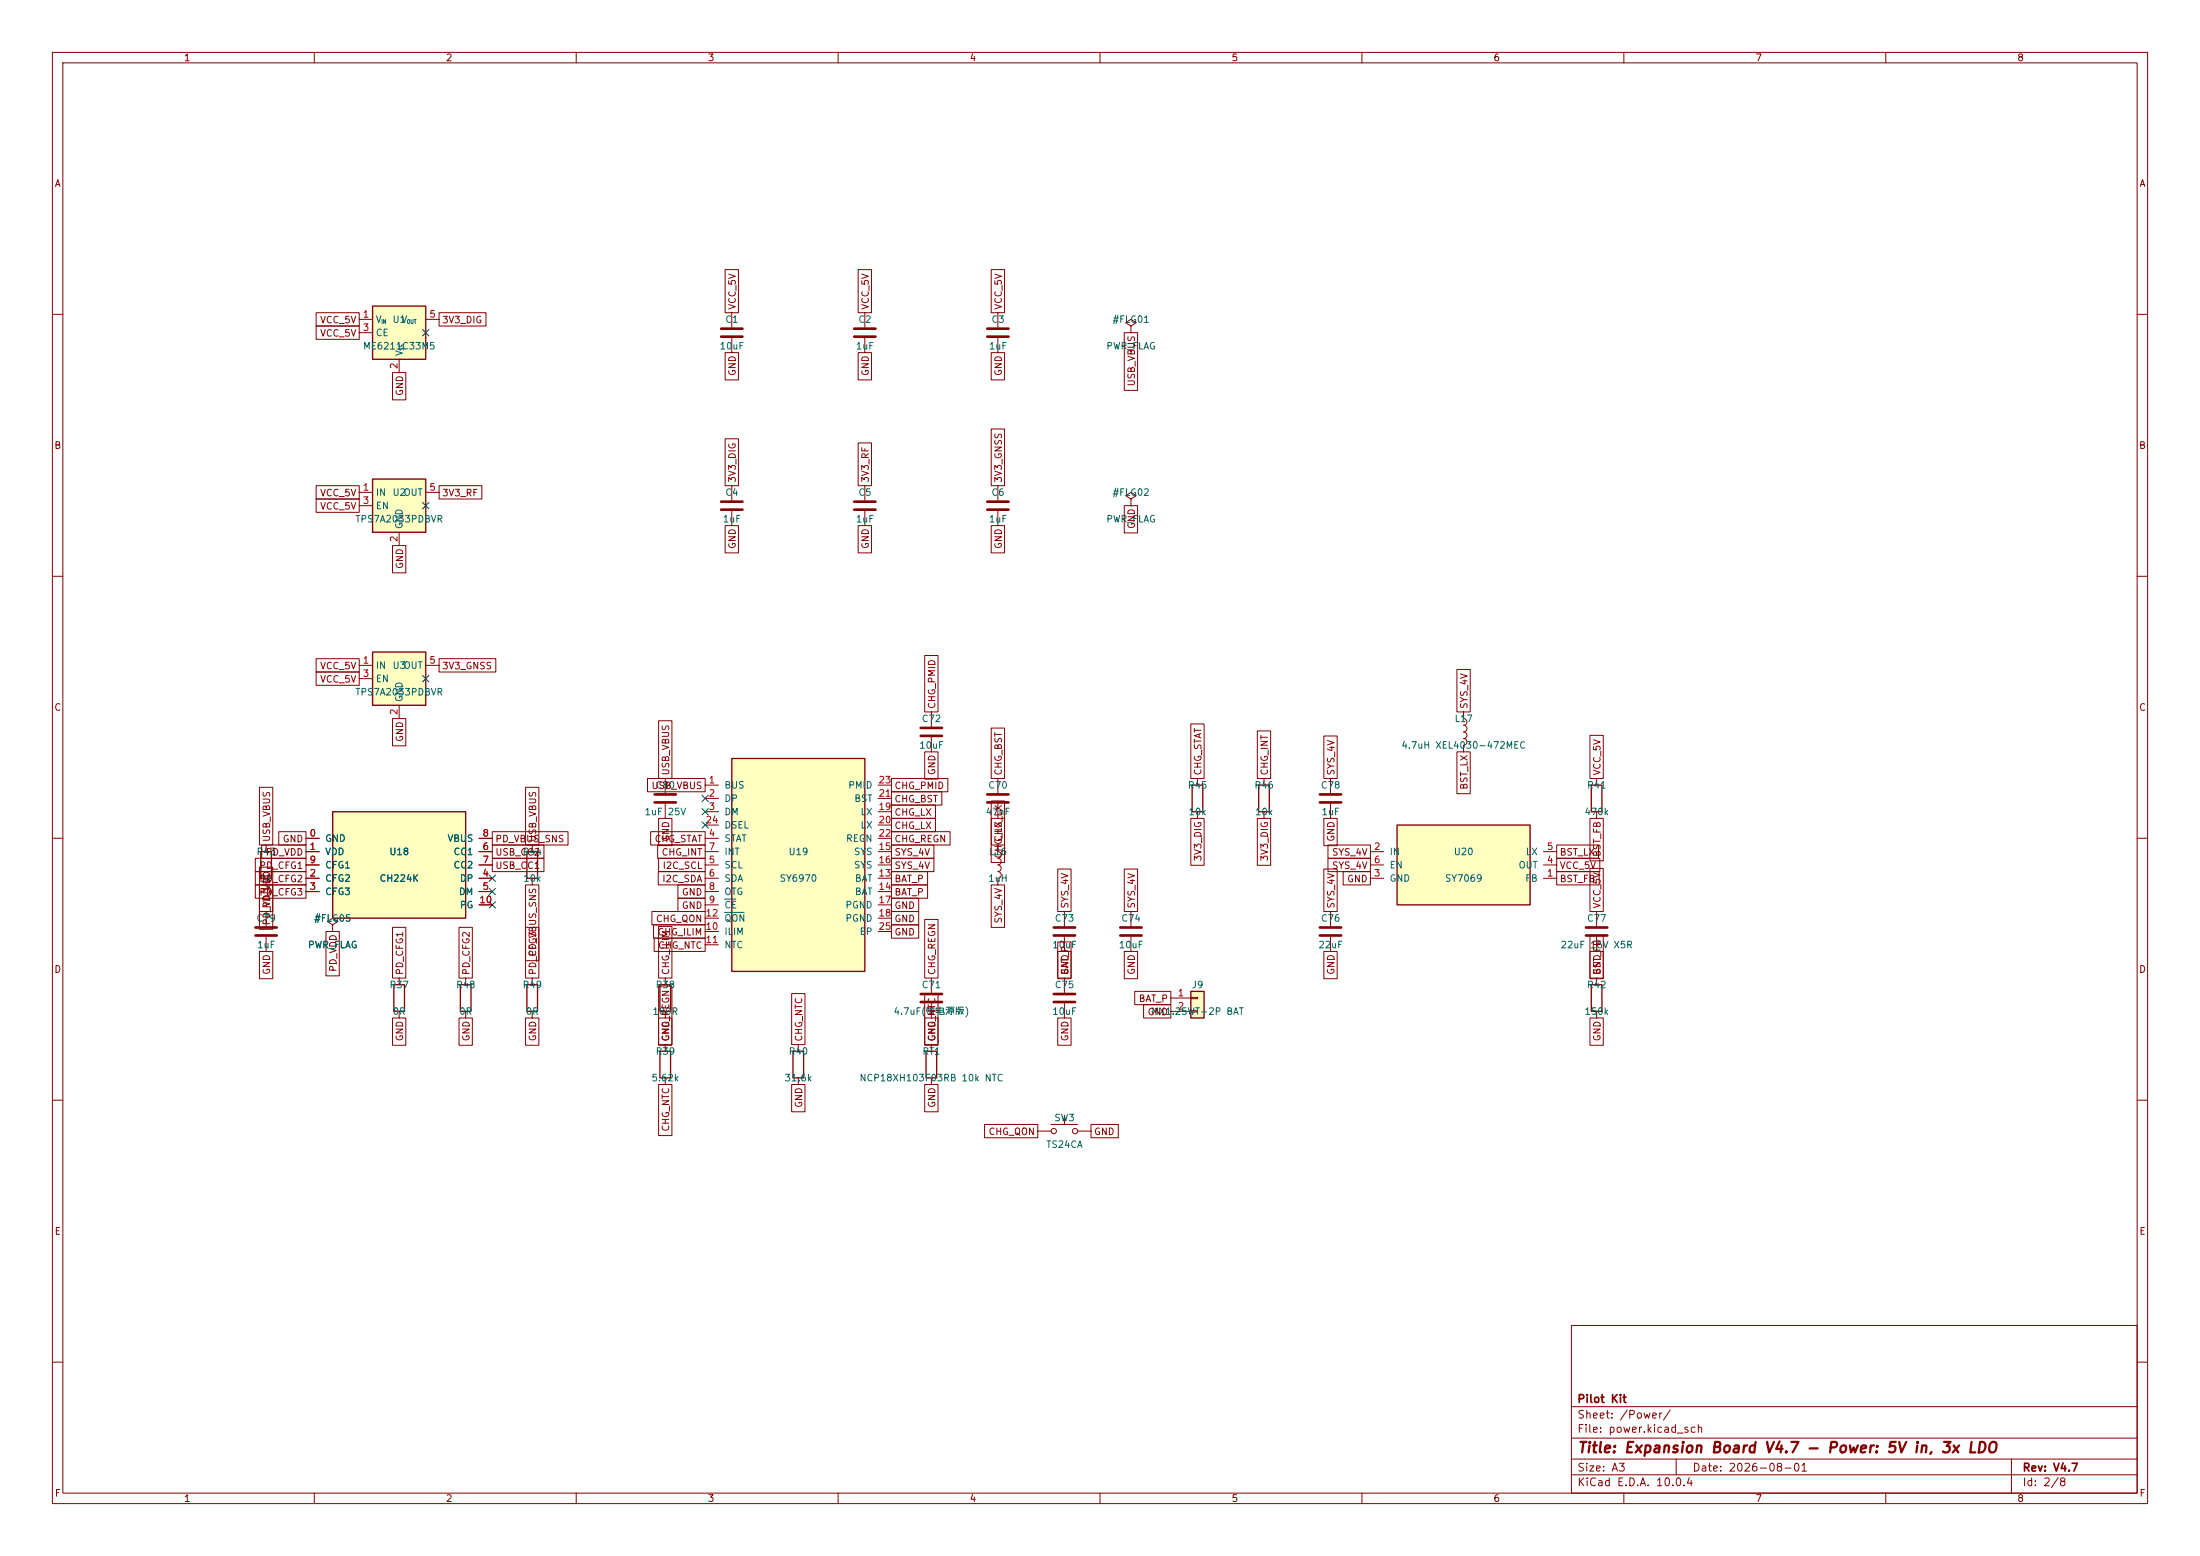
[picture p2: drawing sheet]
<svg xmlns="http://www.w3.org/2000/svg" width="420mm" height="297mm" viewBox="0 0 420 297" stroke-linecap="round" stroke-linejoin="round" font-family="sans-serif">
<g fill="none" stroke="#840000" stroke-width=".19">
<path d="M10 10h400v277h-400zM12 12h396v273h-396zM60 10v2M110 10v2M160 10v2M210 10v2M260 10v2M310 10v2M360 10v2M139.7 59.7v2.8M165.1 59.7v2.8M10 60h2"/>
<path d="M139.7 64.5v2.8M165.1 64.5v2.8M408 60h2M10 110h2M408 110h2M279.4 135.9v1.3a.64 .64 0 0 1 .6 .6 .64 .64 0 0 1-.6 .6 .64 .64 0 0 1 .6 .7 .64 .64 0 0 1-.6 .6 .64 .64 0 0 1 .6 .6 .64 .64 0 0 1-.6 .7 .64 .64 0 0 1 .6 .6 .64 .64 0 0 1-.6 .6M10 160h2M279.4 142.2v1.3M408 160h2M50.8 161.3v1.3M50.8 167.6v1.3M254 174v2.8"/>
<path d="M254 178.8v2.8M304.8 186.7v1.3M304.8 193v1.3M10 210h2M408 210h2M300 253h108v32h-108zM10 260h2M300 278.5h108M300 274.5h108M300 268.5h108M320 278.5v3M384 278.5v6.5"/>
<path d="M408 260h2M60 285v2M110 285v2M160 285v2M210 285v2M260 285v2M300 281.5h108M310 285v2M360 285v2"/>
</g>
<path d="M49.8 162.6h2v5h-2zM303.8 188h2v5h-2z" fill="none" stroke="#840000" stroke-width=".25"/>
<path d="M137.7 62.7h4M137.7 64.3h4M163.1 62.7h4M163.1 64.3h4M252 177h4M252 178.6h4" fill="none" stroke="#840000" stroke-width=".51"/>
<path d="M266.7 157.5h25.4v15.2h-25.4z" fill="#ffffc2"/>
<path d="M227.6 149.9h2v5h-2zM240.3 149.9h2v5h-2zM266.7 157.5h25.4v15.2h-25.4z" fill="none" stroke="#840000" stroke-width=".25"/>
<g fill="none" stroke="#840000" stroke-width=".19">
<path d="M228.6 148.6v1.3M228.6 154.9v1.3M241.3 148.6v1.3M241.3 154.9v1.3M254 148.6v2.8M254 153.4v2.8M215.9 174v2.8M215.9 178.8v2.8M261.6 167.6h2.6M261.6 162.6h2.6M261.6 165.1h2.6M294.6 167.6h2.6"/>
<path d="M294.6 162.6h2.6M294.6 165.1h2.6"/>
</g>
<path d="M252 151.6h4M252 153.2h4M213.9 177h4M213.9 178.6h4" fill="none" stroke="#840000" stroke-width=".51"/>
<path d="M227.3 189.2h2.6v5.1h-2.6z" fill="#ffffc2"/>
<path d="M303.8 149.9h2v5h-2zM227.3 189.2h2.6v5.1h-2.6zM176.8 200.7h2v5h-2z" fill="none" stroke="#840000" stroke-width=".25"/>
<g fill="none" stroke="#840000" stroke-width=".19">
<path d="M190.5 59.7v2.8M190.5 64.5v2.8M215.9 62.2l1-.6-1-.6-1 .6 1 .6v1.3M215.9 63.5h.1M139.7 92.7v2.8M139.7 97.5v2.8M165.1 92.7v2.8M165.1 97.5v2.8M190.5 92.7v2.8M190.5 97.5v2.8M215.9 95.3l1-.7-1-.6-1 .6 1 .7v1.2M215.9 96.5h.1"/>
<path d="M177.8 135.9v2.8M177.8 140.7v2.8M190.5 148.6v2.8M190.5 153.4v2.8M304.8 148.6v1.3M304.8 154.9v1.3M203.2 174v2.8M203.2 178.8v2.8M177.8 186.7v2.8M177.8 191.5v2.8M177.8 199.4v1.3M203.2 186.7v2.8"/>
<path d="M203.2 191.5v2.8M223.5 190.5h3.8M223.5 193h3.8M227.3 190.4h1.3v.2h-1.3zM227.3 192.9h1.3v.3h-1.3zM177.8 205.7v1.3M198.1 215.9h2.6M200.7 214.6h5M203.2 212.9v1.7M205.7 215.9h2.6"/>
<circle cx="201.2" cy="215.9" r=".51"/>
<circle cx="205.2" cy="215.9" r=".51"/>
</g>
<g fill="none" stroke="#840000" stroke-width=".51">
<path d="M188.5 62.7h4M188.5 64.3h4M137.7 95.8h4M137.7 97.3h4M163.1 95.8h4M163.1 97.3h4M188.5 95.8h4M188.5 97.3h4M175.8 138.9h4M175.8 140.5h4M188.5 151.6h4M188.5 153.2h4"/>
<path d="M201.2 177h4M201.2 178.6h4M175.8 189.7h4M175.8 191.3h4M201.2 189.7h4M201.2 191.3h4"/>
</g>
<path d="M71.1 58.4h10.2v10.2h-10.2z" fill="#ffffc2"/>
<path d="M71.1 58.4h10.2v10.2h-10.2z" fill="none" stroke="#840000" stroke-width=".25"/>
<path d="M68.6 61h2.5M68.6 63.5h2.5M76.2 68.6v2.5M81.3 61h2.5M190.5 161.3v1.3a.63 .63 0 0 1 .6 .6 .63 .63 0 0 1-.6 .6 .64 .64 0 0 1 .6 .7 .64 .64 0 0 1-.6 .6 .64 .64 0 0 1 .6 .6 .64 .64 0 0 1-.6 .7 .64 .64 0 0 1 .6 .6 .64 .64 0 0 1-.6 .6M190.5 167.6v1.3" fill="none" stroke="#840000" stroke-width=".19"/>
<path d="M139.7 144.8h25.4v40.6h-25.4z" fill="#ffffc2"/>
<path d="M139.7 144.8h25.4v40.6h-25.4zM126 188h2v5h-2zM151.4 200.7h2v5h-2z" fill="none" stroke="#840000" stroke-width=".25"/>
<g fill="none" stroke="#840000" stroke-width=".19">
<path d="M127 148.6v2.8M127 153.4v2.8M134.6 149.9h2.6M134.6 152.4h2.6M134.6 154.9h2.6M134.6 157.5h2.6M167.6 149.9h2.6M167.6 152.4h2.6M167.6 154.9h2.6M167.6 157.5h2.6M134.6 160h2.6M134.6 165.1h2.6"/>
<path d="M134.6 167.6h2.6M134.6 162.6h2.6M134.6 170.2h2.6M134.6 172.7h2.6M134.6 177.8h2.6M134.6 175.3h2.6M167.6 160h2.6M167.6 165.1h2.6M167.6 167.6h2.6M167.6 162.6h2.6M167.6 170.2h2.6M167.6 172.7h2.6"/>
<path d="M167.6 177.8h2.6M167.6 175.3h2.6M304.8 174v2.8M304.8 178.8v2.8M127 186.7v1.3M127 193v1.3M134.6 180.3h2.6M152.4 199.4v1.3M152.4 205.7v1.3"/>
</g>
<path d="M138.3 171.6h2.2M138.3 174.2h3.7" fill="none" stroke="#006464" stroke-width=".19"/>
<path d="M125 151.6h4M125 153.2h4M302.8 177h4M302.8 178.6h4" fill="none" stroke="#840000" stroke-width=".51"/>
<path d="M71.1 91.4h10.2v10.2h-10.2z" fill="#ffffc2"/>
<path d="M71.1 91.4h10.2v10.2h-10.2zM100.6 188h2v5h-2zM126 200.7h2v5h-2z" fill="none" stroke="#840000" stroke-width=".25"/>
<path d="M68.6 94h2.5M68.6 96.5h2.5M81.3 94h2.5M76.2 101.6v2.5M101.6 186.7v1.3M101.6 193v1.3M127 199.4v1.3M127 205.7v1.3" fill="none" stroke="#840000" stroke-width=".19"/>
<path d="M71.1 124.5h10.2v10.1h-10.2z" fill="#ffffc2"/>
<path d="M71.1 124.5h10.2v10.1h-10.2zM100.6 162.6h2v5h-2zM75.2 188h2v5h-2zM87.9 188h2v5h-2z" fill="none" stroke="#840000" stroke-width=".25"/>
<g fill="none" stroke="#840000" stroke-width=".19">
<path d="M68.6 127h2.5M68.6 129.5h2.5M76.2 134.6v2.6M81.3 127h2.5M50.8 174v2.8M50.8 178.8v2.8M63.5 176.5l1-.6-1-.6-1 .6 1 .6v1.3M63.5 177.8h.1M101.6 161.3v1.3M101.6 167.6v1.3M76.2 186.7v1.3M76.2 193v1.3"/>
<path d="M88.9 186.7v1.3M88.9 193v1.3"/>
</g>
<path d="M48.8 177h4M48.8 178.6h4" fill="none" stroke="#840000" stroke-width=".51"/>
<path d="M63.5 154.9h25.4v20.4h-25.4z" fill="#ffffc2"/>
<path d="M63.5 154.9h25.4v20.4h-25.4z" fill="none" stroke="#840000" stroke-width=".25"/>
<g fill="none" stroke="#840000" stroke-width=".19">
<path d="M60.4 59.7h8.2v2.5h-8.2zM83.8 59.7h9v2.5h-9zM138.4 51.5h2.6v8.2h-2.6zM163.8 51.5h2.6v8.2h-2.6zM189.2 51.5h2.6v8.2h-2.6zM60.4 62.2h8.2v2.6h-8.2zM74.9 71.1h2.6v5.2h-2.6zM138.4 67.3h2.6v5.2h-2.6zM163.8 67.3h2.6v5.2h-2.6zM189.2 67.3h2.6v5.2h-2.6zM214.6 63.5h2.6v11h-2.6zM60.4 95.2h8.2v2.6h-8.2z"/>
<path d="M60.4 92.7h8.2v2.6h-8.2zM83.8 92.7h8.2v2.6h-8.2zM138.4 83.8h2.6v8.9h-2.6zM163.8 84.5h2.6v8.2h-2.6zM189.2 81.9h2.6v10.8h-2.6zM214.6 96.5h2.6v5.2h-2.6zM74.9 104.1h2.6v5.2h-2.6zM138.4 100.3h2.6v5.2h-2.6zM163.8 100.3h2.6v5.2h-2.6zM189.2 100.3h2.6v5.2h-2.6zM60.4 128.3h8.2v2.5h-8.2zM60.4 125.7h8.2v2.6h-8.2z"/>
<path d="M74.9 137.2h2.6v5.2h-2.6zM83.8 125.7h10.8v2.6h-10.8zM125.7 137.6h2.6v11h-2.6zM176.5 125.1h2.6v10.8h-2.6zM189.2 139h2.6v9.6h-2.6zM227.3 138.2h2.6v10.4h-2.6zM240 139.5h2.6v9.1h-2.6zM278.1 127.8h2.6v8.1h-2.6zM49.5 150.3h2.6v11h-2.6zM53.2 158.7h5.2v2.6h-5.2zM94 158.7h14.4v2.6h-14.4zM100.3 150.3h2.6v11h-2.6z"/>
<path d="M123.6 148.6h11v2.5h-11zM124.2 158.7h10.4v2.6h-10.4zM125.7 156.2h2.6v5.2h-2.6zM170.2 153.7h8.4v2.5h-8.4zM170.2 151.1h9.6v2.6h-9.6zM170.2 156.2h8.4v2.6h-8.4zM170.2 158.7h11.2v2.6h-11.2zM170.2 148.6h10.7v2.5h-10.7zM176.5 143.5h2.6v5.2h-2.6zM189.2 152.9h2.6v8.4h-2.6zM189.2 156.2h2.6v8.4h-2.6zM227.3 156.2h2.6v9h-2.6z"/>
<path d="M240 156.2h2.6v9h-2.6zM252.7 140.5h2.6v8.1h-2.6zM252.7 156.2h2.6v5.2h-2.6zM278.1 143.5h2.6v8h-2.6zM303.5 156.2h2.6v8.1h-2.6zM303.5 140.4h2.6v8.2h-2.6zM48.7 166.4h9.7v2.5h-9.7zM48.7 168.9h9.7v2.6h-9.7zM48.7 163.8h9.7v2.6h-9.7zM49.5 168.9h2.6v8.5h-2.6zM49.5 165.5h2.6v8.5h-2.6zM49.9 161.3h8.5v2.5h-8.5z"/>
<path d="M58.4 160h2.6M58.4 162.6h2.6M58.4 167.6h2.6M58.4 170.2h2.6M58.4 165.1h2.6M62.2 177.8h2.6v8.5h-2.6zM63.5 177.8h.1M74.9 177h2.6v9.7h-2.6zM87.6 177h2.6v9.7h-2.6zM91.4 160h2.6M91.4 162.6h2.6M91.4 167.6h2.6"/>
<path d="M91.4 170.2h2.6M91.4 165.1h2.6M91.4 172.7h2.6M94 163.8h9.8v2.6h-9.8zM94 161.3h9.8v2.5h-9.8zM100.3 177h2.6v9.7h-2.6zM100.3 168.9h2.6v14.5h-2.6zM124.5 174h10.1v2.5h-10.1zM124.8 176.5h9.8v2.6h-9.8zM124.9 179.1h9.7v2.5h-9.7zM125.5 161.3h9.1v2.5h-9.1zM125.7 166.4h8.9v2.5h-8.9z"/>
<path d="M125.7 163.8h8.9v2.6h-8.9zM125.7 176.8h2.6v9.9h-2.6zM129.4 168.9h5.2v2.6h-5.2zM129.4 171.4h5.2v2.6h-5.2zM170.2 161.3h8.1v2.5h-8.1zM170.2 163.8h8.1v2.6h-8.1zM170.2 166.4h6.9v2.5h-6.9zM170.2 168.9h6.9v2.6h-6.9zM170.2 171.4h5.2v2.6h-5.2zM170.2 174h5.2v2.5h-5.2zM170.2 176.5h5.2v2.6h-5.2zM176.5 175.5h2.6v11.2h-2.6z"/>
<path d="M189.2 168.9h2.6v8.1h-2.6zM201.9 165.9h2.6v8.1h-2.6zM201.9 179.8h2.6v6.9h-2.6zM214.6 165.9h2.6v8.1h-2.6zM252.7 165.9h2.6v8.1h-2.6zM253.5 161.3h8.1v2.5h-8.1zM253.5 163.8h8.1v2.6h-8.1zM256.4 166.4h5.2v2.5h-5.2zM297.2 166.4h8.1v2.5h-8.1zM297.2 163.8h8.2v2.6h-8.2zM297.2 161.3h8v2.5h-8zM303.5 178.6h2.6v8.1h-2.6z"/>
<path d="M303.5 165.8h2.6v8.2h-2.6zM49.5 181.6h2.6v5.2h-2.6zM74.9 194.3h2.6v5.2h-2.6zM87.6 194.3h2.6v5.2h-2.6zM100.3 194.3h2.6v5.2h-2.6zM125.7 188.2h2.6v11.2h-2.6zM125.7 194.3h2.6v5.2h-2.6zM151.1 189.6h2.6v9.8h-2.6zM176.5 189.6h2.6v9.8h-2.6zM176.5 194.3h2.6v5.2h-2.6zM201.9 181.6h2.6v5.2h-2.6zM201.9 194.3h2.6v5.2h-2.6z"/>
<path d="M214.6 181.6h2.6v5.2h-2.6zM216.6 189.2h6.9v2.6h-6.9zM218.3 191.8h5.2v2.5h-5.2zM252.7 181.6h2.6v5.2h-2.6zM303.5 181.6h2.6v5.2h-2.6zM303.5 194.3h2.6v5.2h-2.6zM125.7 207h2.6v9.8h-2.6zM151.1 207h2.6v5.2h-2.6zM176.5 207h2.6v5.2h-2.6zM188 214.6h10.1v2.6h-10.1zM208.3 214.6h5.2v2.6h-5.2z"/>
</g>
<g fill="none" stroke="#000084" stroke-width=".19">
<path d="M80.7 62.9l1.2 1.2M81.9 62.9l-1.2 1.2M80.7 95.9l1.2 1.2M81.9 95.9l-1.2 1.2M80.7 128.9l1.2 1.2M81.9 128.9l-1.2 1.2M134 154.3l1.2 1.2M134 151.8l1.2 1.2M134 156.9l1.2 1.2M135.2 154.3l-1.2 1.2M135.2 151.8l-1.2 1.2M135.2 156.9l-1.2 1.2"/>
<path d="M93.4 172.1l1.2 1.2M93.4 169.6l1.2 1.2M93.4 167l1.2 1.2M94.6 172.1l-1.2 1.2M94.6 169.6l-1.2 1.2M94.6 167l-1.2 1.2"/>
</g>
<text font-size="2" fill="#840000" x="301" y="277.8">Title: Expansion Board V4.7 - Power: 5V in, 3x LDO</text>
<g font-size="1.5" fill="#840000">
<text x="301" y="268.1">Pilot Kit</text>
<text x="301" y="273.8">File: power.kicad_sch</text>
<text x="301" y="271.1">Sheet: /Power/</text>
<text x="301" y="281.2">Size: A3</text>
<text x="323" y="281.2">Date: 2026-08-01</text>
<text x="386" y="281.2">Rev: V4.7</text>
<text x="301" y="284">KiCad E.D.A. 10.0.4</text>
<text x="386" y="284">Id: 2/8</text>
</g>
<g font-size="1.3" fill="#840000">
<text x="35" y="12">1</text>
<text x="85" y="12">2</text>
<text x="135" y="12">3</text>
<text x="185" y="12">4</text>
<text x="235" y="12">5</text>
<text x="285" y="12">6</text>
<text x="335" y="12">7</text>
<text x="385" y="12">8</text>
<text x="10.3" y="36">A</text>
<text x="408.3" y="36">A</text>
<text x="140.8" y="59.2" transform="rotate(-90 140.8 59.2)">VCC_5V</text>
<text x="166.2" y="59.2" transform="rotate(-90 166.2 59.2)">VCC_5V</text>
<text x="191.6" y="59.2" transform="rotate(-90 191.6 59.2)">VCC_5V</text>
<text x="61" y="64.6">VCC_5V</text>
<text x="61" y="62">VCC_5V</text>
<text x="84.3" y="62">3V3_DIG</text>
<text x="140.8" y="71.9" transform="rotate(-90 140.8 71.9)">GND</text>
<text x="166.2" y="71.9" transform="rotate(-90 166.2 71.9)">GND</text>
<text x="191.6" y="71.9" transform="rotate(-90 191.6 71.9)">GND</text>
<text x="77.3" y="75.7" transform="rotate(-90 77.3 75.7)">GND</text>
<text x="217" y="73.9" transform="rotate(-90 217 73.9)">USB_VBUS</text>
<text x="10.3" y="86">B</text>
<text x="408.2" y="86">B</text>
<text x="61" y="95">VCC_5V</text>
<text x="84.3" y="95">3V3_RF</text>
<text x="140.8" y="92.2" transform="rotate(-90 140.8 92.2)">3V3_DIG</text>
<text x="166.2" y="92.2" transform="rotate(-90 166.2 92.2)">3V3_RF</text>
<text x="191.6" y="92.2" transform="rotate(-90 191.6 92.2)">3V3_GNSS</text>
<text x="61" y="97.6">VCC_5V</text>
<text x="217" y="101.1" transform="rotate(-90 217 101.1)">GND</text>
<text x="140.8" y="104.9" transform="rotate(-90 140.8 104.9)">GND</text>
<text x="166.2" y="104.9" transform="rotate(-90 166.2 104.9)">GND</text>
<text x="191.6" y="104.9" transform="rotate(-90 191.6 104.9)">GND</text>
<text x="77.3" y="108.7" transform="rotate(-90 77.3 108.7)">GND</text>
<text x="61" y="130.6">VCC_5V</text>
<text x="61" y="128.1">VCC_5V</text>
<text x="84.3" y="128.1">3V3_GNSS</text>
<text x="10.3" y="136">C</text>
<text x="178.9" y="135.4" transform="rotate(-90 178.9 135.4)">CHG_PMID</text>
<text x="280.5" y="135.4" transform="rotate(-90 280.5 135.4)">SYS_4V</text>
<text x="408.2" y="136">C</text>
<text x="77.3" y="141.7" transform="rotate(-90 77.3 141.7)">GND</text>
<text x="128.1" y="148.1" transform="rotate(-90 128.1 148.1)">USB_VBUS</text>
<text x="178.9" y="148.1" transform="rotate(-90 178.9 148.1)">GND</text>
<text x="191.6" y="148.1" transform="rotate(-90 191.6 148.1)">CHG_BST</text>
<text x="229.7" y="148.1" transform="rotate(-90 229.7 148.1)">CHG_STAT</text>
<text x="242.4" y="148.1" transform="rotate(-90 242.4 148.1)">CHG_INT</text>
<text x="255.1" y="148.1" transform="rotate(-90 255.1 148.1)">SYS_4V</text>
<text x="305.9" y="148.1" transform="rotate(-90 305.9 148.1)">VCC_5V</text>
<text x="124.3" y="150.9">USB_VBUS</text>
<text x="170.7" y="153.5">CHG_BST</text>
<text x="170.7" y="150.9">CHG_PMID</text>
<text x="280.5" y="150.8" transform="rotate(-90 280.5 150.8)">BST_LX</text>
<text x="51.9" y="160.8" transform="rotate(-90 51.9 160.8)">USB_VBUS</text>
<text x="53.9" y="161.1">GND</text>
<text x="94.5" y="161.1">PD_VBUS_SNS</text>
<text x="102.7" y="160.8" transform="rotate(-90 102.7 160.8)">USB_VBUS</text>
<text x="124.9" y="161.1">CHG_STAT</text>
<text x="128.1" y="160.8" transform="rotate(-90 128.1 160.8)">GND</text>
<text x="170.7" y="156">CHG_LX</text>
<text x="170.7" y="158.5">CHG_LX</text>
<text x="170.7" y="161.1">CHG_REGN</text>
<text x="191.6" y="160.8" transform="rotate(-90 191.6 160.8)">CHG_LX</text>
<text x="255.1" y="160.8" transform="rotate(-90 255.1 160.8)">GND</text>
<text x="49.4" y="166.2">PD_CFG1</text>
<text x="50.6" y="163.6">PD_VDD</text>
<text x="94.5" y="166.2">USB_CC1</text>
<text x="94.5" y="163.6">USB_CC2</text>
<text x="126.2" y="163.6">CHG_INT</text>
<text x="126.4" y="166.2">I2C_SCL</text>
<text x="170.7" y="163.6">SYS_4V</text>
<text x="170.7" y="166.2">SYS_4V</text>
<text x="229.7" y="164.5" transform="rotate(-90 229.7 164.5)">3V3_DIG</text>
<text x="242.4" y="164.5" transform="rotate(-90 242.4 164.5)">3V3_DIG</text>
<text x="254.2" y="163.6">SYS_4V</text>
<text x="254.2" y="166.2">SYS_4V</text>
<text x="297.7" y="166.2">VCC_5V</text>
<text x="297.7" y="163.6">BST_LX</text>
<text x="305.9" y="163.7" transform="rotate(-90 305.9 163.7)">BST_FB</text>
<text x="49.4" y="168.7">PD_CFG2</text>
<text x="49.4" y="171.2">PD_CFG3</text>
<text x="126.3" y="168.7">I2C_SDA</text>
<text x="130.1" y="171.2">GND</text>
<text x="130.1" y="173.8">GND</text>
<text x="170.7" y="168.7">BAT_P</text>
<text x="170.7" y="171.2">BAT_P</text>
<text x="170.7" y="173.8">GND</text>
<text x="204.3" y="173.5" transform="rotate(-90 204.3 173.5)">SYS_4V</text>
<text x="217" y="173.5" transform="rotate(-90 217 173.5)">SYS_4V</text>
<text x="255.1" y="173.5" transform="rotate(-90 255.1 173.5)">SYS_4V</text>
<text x="257.1" y="168.7">GND</text>
<text x="297.7" y="168.7">BST_FB</text>
<text x="305.9" y="173.5" transform="rotate(-90 305.9 173.5)">VCC_5V</text>
<text x="51.9" y="176.7" transform="rotate(-90 51.9 176.7)">PD_VDD</text>
<text x="125.1" y="176.3">CHG_QON</text>
<text x="125.4" y="178.9">CHG_ILIM</text>
<text x="170.7" y="176.3">GND</text>
<text x="170.7" y="178.9">GND</text>
<text x="191.6" y="176.4" transform="rotate(-90 191.6 176.4)">SYS_4V</text>
<text x="10.3" y="186">D</text>
<text x="64.6" y="185.6" transform="rotate(-90 64.6 185.6)">PD_VDD</text>
<text x="102.7" y="182.7" transform="rotate(-90 102.7 182.7)">PD_VBUS_SNS</text>
<text x="125.5" y="181.4">CHG_NTC</text>
<text x="408.2" y="186">D</text>
<text x="51.9" y="186.2" transform="rotate(-90 51.9 186.2)">GND</text>
<text x="77.3" y="186.2" transform="rotate(-90 77.3 186.2)">PD_CFG1</text>
<text x="90" y="186.2" transform="rotate(-90 90 186.2)">PD_CFG2</text>
<text x="102.7" y="186.2" transform="rotate(-90 102.7 186.2)">PD_CFG3</text>
<text x="128.1" y="186.2" transform="rotate(-90 128.1 186.2)">CHG_ILIM</text>
<text x="178.9" y="186.2" transform="rotate(-90 178.9 186.2)">CHG_REGN</text>
<text x="204.3" y="186.2" transform="rotate(-90 204.3 186.2)">BAT_P</text>
<text x="204.3" y="186.2" transform="rotate(-90 204.3 186.2)">GND</text>
<text x="217" y="186.2" transform="rotate(-90 217 186.2)">GND</text>
<text x="217.3" y="191.6">BAT_P</text>
<text x="255.1" y="186.2" transform="rotate(-90 255.1 186.2)">GND</text>
<text x="305.9" y="186.2" transform="rotate(-90 305.9 186.2)">BST_FB</text>
<text x="305.9" y="186.2" transform="rotate(-90 305.9 186.2)">GND</text>
<text x="219" y="194.1">GND</text>
<text x="77.3" y="198.9" transform="rotate(-90 77.3 198.9)">GND</text>
<text x="90" y="198.9" transform="rotate(-90 90 198.9)">GND</text>
<text x="102.7" y="198.9" transform="rotate(-90 102.7 198.9)">GND</text>
<text x="128.1" y="198.9" transform="rotate(-90 128.1 198.9)">CHG_REGN</text>
<text x="128.1" y="198.9" transform="rotate(-90 128.1 198.9)">GND</text>
<text x="153.5" y="198.9" transform="rotate(-90 153.5 198.9)">CHG_NTC</text>
<text x="178.9" y="198.9" transform="rotate(-90 178.9 198.9)">CHG_NTC</text>
<text x="178.9" y="198.9" transform="rotate(-90 178.9 198.9)">GND</text>
<text x="204.3" y="198.9" transform="rotate(-90 204.3 198.9)">GND</text>
<text x="305.9" y="198.9" transform="rotate(-90 305.9 198.9)">GND</text>
<text x="153.5" y="211.6" transform="rotate(-90 153.5 211.6)">GND</text>
<text x="178.9" y="211.6" transform="rotate(-90 178.9 211.6)">GND</text>
<text x="128.1" y="216.1" transform="rotate(-90 128.1 216.1)">CHG_NTC</text>
<text x="188.6" y="217">CHG_QON</text>
<text x="208.8" y="217">GND</text>
<text x="10.3" y="236">E</text>
<text x="408.3" y="236">E</text>
<text x="10.3" y="286">F</text>
<text x="35" y="287">1</text>
<text x="85" y="287">2</text>
<text x="135" y="287">3</text>
<text x="185" y="287">4</text>
<text x="235" y="287">5</text>
<text x="285" y="287">6</text>
<text x="335" y="287">7</text>
<text x="385" y="287">8</text>
<text x="408.3" y="286">F</text>
</g>
<g font-size="1.3" fill="#a90000">
<text x="69.1" y="60.9">1</text>
<text x="69.1" y="63.5">3</text>
<text x="81.8" y="60.9">5</text>
<text x="76.2" y="70.6" transform="rotate(-90 76.2 70.6)">2</text>
<text x="69.1" y="94">1</text>
<text x="81.8" y="94">5</text>
<text x="69.1" y="96.5">3</text>
<text x="76.2" y="103.6" transform="rotate(-90 76.2 103.6)">2</text>
<text x="69.1" y="127">1</text>
<text x="69.1" y="129.5">3</text>
<text x="81.8" y="127">5</text>
<text x="76.2" y="136.6" transform="rotate(-90 76.2 136.6)">2</text>
<text x="135.2" y="149.8">1</text>
<text x="167.6" y="149.8">23</text>
<text x="135.2" y="152.4">2</text>
<text x="135.2" y="154.9">3</text>
<text x="167.6" y="154.9">19</text>
<text x="167.6" y="152.4">21</text>
<text x="59" y="160">0</text>
<text x="92" y="160">8</text>
<text x="134.6" y="157.5">24</text>
<text x="135.2" y="160">4</text>
<text x="167.6" y="157.5">20</text>
<text x="167.6" y="160">22</text>
<text x="59" y="162.5">1</text>
<text x="59" y="167.6">2</text>
<text x="59" y="165.1">9</text>
<text x="92" y="167.6">4</text>
<text x="92" y="162.5">6</text>
<text x="92" y="165.1">7</text>
<text x="135.2" y="165.1">5</text>
<text x="135.2" y="167.6">6</text>
<text x="135.2" y="162.5">7</text>
<text x="167.6" y="167.6">13</text>
<text x="167.6" y="162.5">15</text>
<text x="167.6" y="165.1">16</text>
<text x="262.2" y="162.5">2</text>
<text x="262.2" y="167.6">3</text>
<text x="262.2" y="165.1">6</text>
<text x="295.2" y="167.6">1</text>
<text x="295.2" y="165.1">4</text>
<text x="295.2" y="162.5">5</text>
<text x="59" y="170.2">3</text>
<text x="91.4" y="172.7">10</text>
<text x="92" y="170.2">5</text>
<text x="135.2" y="170.2">8</text>
<text x="135.2" y="172.7">9</text>
<text x="167.6" y="170.2">14</text>
<text x="167.6" y="172.7">17</text>
<text x="134.6" y="177.8">10</text>
<text x="134.6" y="175.2">12</text>
<text x="167.6" y="175.2">18</text>
<text x="167.6" y="177.8">25</text>
<text x="134.6" y="180.3">11</text>
<text x="224.7" y="190.5">1</text>
<text x="224.7" y="193">2</text>
</g>
<g font-size="1.3" fill="#006464">
<text x="71.6" y="61.9">V</text>
<text x="71.6" y="64.5">CE</text>
<text x="74.8" y="61.9">U1</text>
<text x="76.5" y="61.9">V</text>
<text x="138.4" y="61.9">C1</text>
<text x="163.8" y="61.9">C2</text>
<text x="189.2" y="61.9">C3</text>
<text x="212.3" y="61.9">#FLG01</text>
<text x="69.2" y="67">ME6211C33M5</text>
<text x="77.2" y="68.1" transform="rotate(-90 77.2 68.1)">V</text>
<text x="137.3" y="67">10uF</text>
<text x="163.3" y="67">1uF</text>
<text x="188.7" y="67">1uF</text>
<text x="211.1" y="67">PWR_FLAG</text>
<text x="71.6" y="95">IN</text>
<text x="74.8" y="95">U2</text>
<text x="76.9" y="95">OUT</text>
<text x="138.4" y="95">C4</text>
<text x="163.8" y="95">C5</text>
<text x="189.2" y="95">C6</text>
<text x="212.3" y="95">#FLG02</text>
<text x="67.7" y="100">TPS7A2033PDBVR</text>
<text x="71.6" y="97.5">EN</text>
<text x="77.2" y="101.1" transform="rotate(-90 77.2 101.1)">GND</text>
<text x="137.9" y="100">1uF</text>
<text x="163.3" y="100">1uF</text>
<text x="188.7" y="100">1uF</text>
<text x="211.1" y="100">PWR_FLAG</text>
<text x="71.6" y="128">IN</text>
<text x="71.6" y="130.5">EN</text>
<text x="74.8" y="128">U3</text>
<text x="76.9" y="128">OUT</text>
<text x="67.7" y="133.1">TPS7A2033PDBVR</text>
<text x="77.2" y="134.1" transform="rotate(-90 77.2 134.1)">GND</text>
<text x="175.4" y="143.2">10uF</text>
<text x="175.9" y="138.1">C72</text>
<text x="267.4" y="143.2">4.7uH XEL4030-472MEC</text>
<text x="277.6" y="138.1">L17</text>
<text x="122.9" y="155.9">1uF</text>
<text x="125.1" y="150.8">C80</text>
<text x="127.4" y="155.9">25V</text>
<text x="138.2" y="150.8">BUS</text>
<text x="138.2" y="153.4">DP</text>
<text x="138.2" y="155.9">DM</text>
<text x="161.8" y="150.8">PMID</text>
<text x="163" y="153.4">BST</text>
<text x="164.2" y="155.9">LX</text>
<text x="188.1" y="155.9">47nF</text>
<text x="188.6" y="150.8">C70</text>
<text x="226.7" y="150.8">R45</text>
<text x="226.8" y="155.9">10k</text>
<text x="239.4" y="150.8">R46</text>
<text x="239.5" y="155.9">10k</text>
<text x="252.1" y="150.8">C78</text>
<text x="252.2" y="155.9">1uF</text>
<text x="302.4" y="155.9">470k</text>
<text x="302.9" y="150.8">R41</text>
<text x="62" y="161">GND</text>
<text x="85.3" y="161">VBUS</text>
<text x="138.2" y="161">STAT</text>
<text x="138.2" y="158.5">DSEL</text>
<text x="161.4" y="161">REGN</text>
<text x="164.2" y="158.5">LX</text>
<text x="48.9" y="163.5">R43</text>
<text x="62" y="163.5">VDD</text>
<text x="62" y="166.1">CFG1</text>
<text x="74.2" y="163.5">U18</text>
<text x="86.5" y="163.5">CC1</text>
<text x="86.5" y="166.1">CC2</text>
<text x="99.7" y="163.5">R44</text>
<text x="138.2" y="166.1">SCL</text>
<text x="138.2" y="163.5">INT</text>
<text x="150.4" y="163.5">U19</text>
<text x="162.9" y="163.5">SYS</text>
<text x="162.9" y="166.1">SYS</text>
<text x="188.7" y="163.5">L16</text>
<text x="265.2" y="163.5">IN</text>
<text x="265.2" y="166.1">EN</text>
<text x="277.4" y="163.5">U20</text>
<text x="289.8" y="166.1">OUT</text>
<text x="291.2" y="163.5">LX</text>
<text x="49.6" y="168.6">1k</text>
<text x="62" y="168.6">CFG2</text>
<text x="62" y="171.2">CFG3</text>
<text x="72.3" y="168.6">CH224K</text>
<text x="87.5" y="171.2">DM</text>
<text x="87.7" y="168.6">DP</text>
<text x="87.7" y="173.7">PG</text>
<text x="99.8" y="168.6">10k</text>
<text x="138.2" y="168.6">SDA</text>
<text x="138.2" y="171.2">OTG</text>
<text x="138.2" y="173.7">CE</text>
<text x="148.7" y="168.6">SY6970</text>
<text x="161.3" y="173.7">PGND</text>
<text x="163.1" y="168.6">BAT</text>
<text x="163.1" y="171.2">BAT</text>
<text x="188.6" y="168.6">1uH</text>
<text x="265.2" y="168.6">GND</text>
<text x="275.7" y="168.6">SY7069</text>
<text x="291.1" y="168.6">FB</text>
<text x="48.9" y="176.2">C79</text>
<text x="59.9" y="176.2">#FLG05</text>
<text x="138.2" y="178.8">ILIM</text>
<text x="138.2" y="176.2">QON</text>
<text x="161.3" y="176.2">PGND</text>
<text x="164" y="178.8">EP</text>
<text x="201.3" y="176.2">C73</text>
<text x="214" y="176.2">C74</text>
<text x="252.1" y="176.2">C76</text>
<text x="302.9" y="176.2">C77</text>
<text x="49" y="181.3">1uF</text>
<text x="58.7" y="181.3">PWR_FLAG</text>
<text x="138.2" y="181.3">NTC</text>
<text x="200.8" y="181.3">10uF</text>
<text x="213.5" y="181.3">10uF</text>
<text x="251.6" y="181.3">22uF</text>
<text x="297.8" y="181.3">22uF 16V X5R</text>
<text x="74.3" y="188.9">R37</text>
<text x="87" y="188.9">R48</text>
<text x="99.7" y="188.9">R49</text>
<text x="125.1" y="188.9">R38</text>
<text x="175.9" y="188.9">C71</text>
<text x="201.3" y="188.9">C75</text>
<text x="227.4" y="188.9">J9</text>
<text x="302.9" y="188.9">R42</text>
<text x="74.9" y="194">0R</text>
<text x="87.6" y="194">0R</text>
<text x="100.3" y="194">0R</text>
<text x="124.4" y="194">180R</text>
<text x="170.5" y="194">4.7uF(带电源版)</text>
<text x="200.8" y="194">10uF</text>
<text x="219.7" y="194">MX1.25WT-2P BAT</text>
<text x="302.4" y="194">150k</text>
<text x="125.1" y="201.6">R39</text>
<text x="150.5" y="201.6">R40</text>
<text x="176" y="201.6">RT1</text>
<text x="124.3" y="206.7">5.62k</text>
<text x="149.7" y="206.7">31.6k</text>
<text x="164" y="206.7">NCP18XH103F03RB 10k NTC</text>
<text x="201.2" y="214.3">SW3</text>
<text x="199.6" y="219.4">TS24CA</text>
</g>
<g font-size=".8" fill="#006464">
<text x="72.7" y="62">IN</text>
<text x="77.6" y="62">OUT</text>
<text x="77.2" y="67" transform="rotate(-90 77.2 67)">SS</text>
</g>
</svg>
